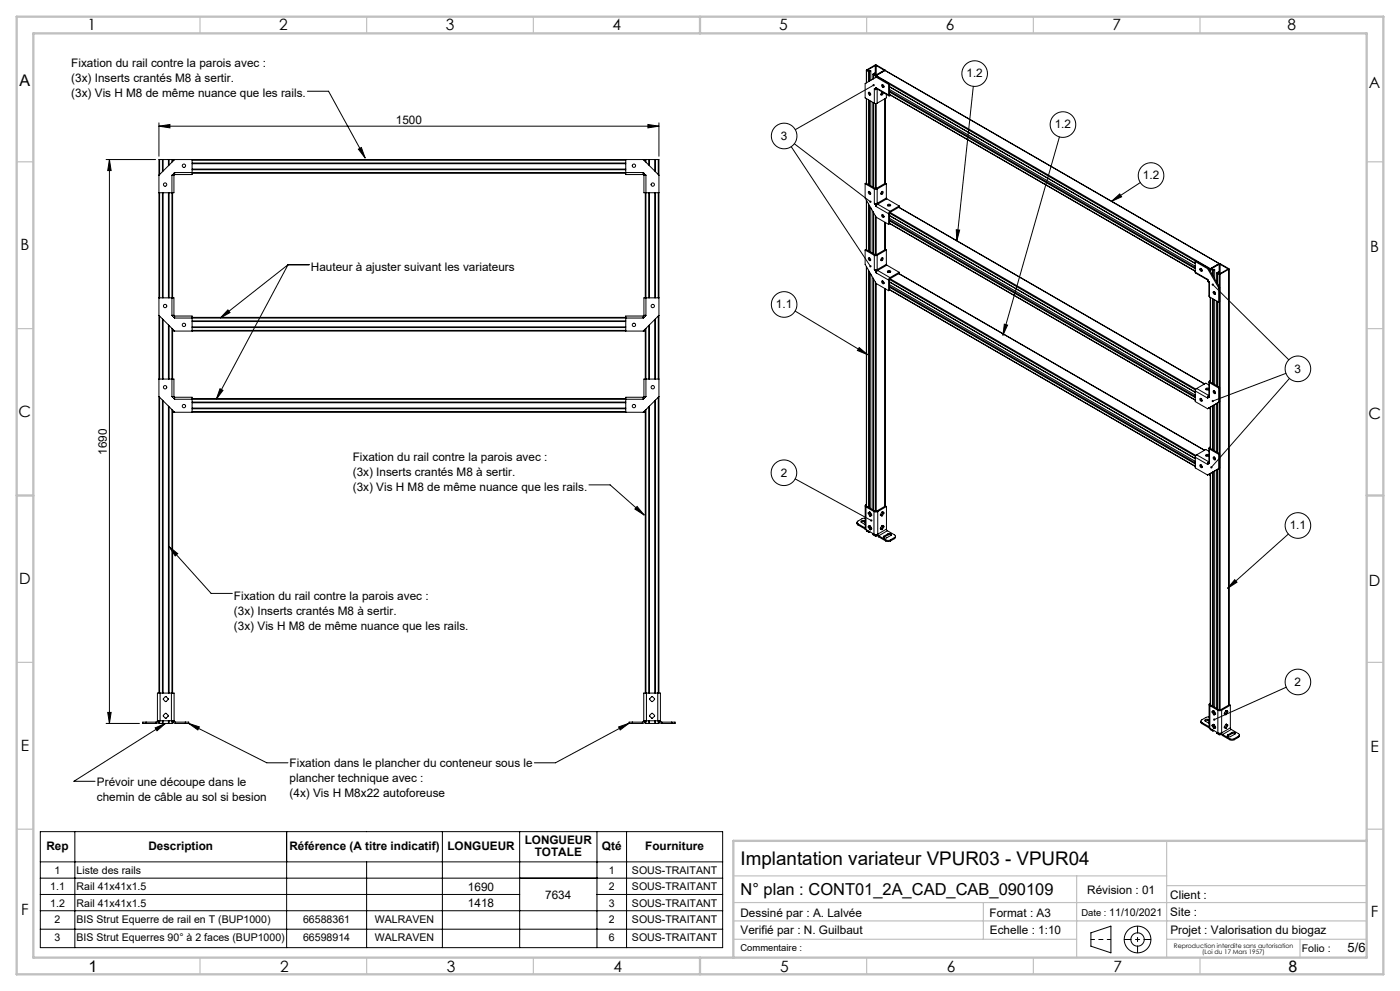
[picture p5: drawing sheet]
<svg xmlns="http://www.w3.org/2000/svg" width="420mm" height="297mm" viewBox="0 0 420 297" stroke-linecap="round" stroke-linejoin="round" font-family="sans-serif">
<g fill="none" stroke="#000" stroke-width=".3">
<path d="M262.6 19.7h.3M262.6 19.7l-2.3 1.3M262.6 19.7v2.7M262.9 19.7l2.2 1.3M262.9 19.7v2.7M47.7 36.8v10M47.7 37.8h150M47.7 37.8l3.3-.5v1zM92.2 27.3h6.4l10.9 20.1M194.4 37.3l3.3 .5-3.3 .5zM197.7 36.8v10M259.9 21v3.8"/>
<path d="M259.9 29.5v25.4M260 21.1l2.7-1.7 2.8 1.7M260 21.1l.6 .4M260 21.1v3.7M260 29.6v25.4M260.3 21v.1M260.3 21.1l.9 .2M260.6 27.7l.5 .2a.37 .37 0 0 1 .1 .5 .37 .37 0 0 1-.5 .2 .37 .37 0 0 1-.2-.5zM260.6 21.5h.2M260.6 21.5v3M260.6 29.9v25.4M260.8 27.7l.4 .7"/>
<path d="M260.8 21.5v2.8M260.8 27.7v.3M260.8 30.1v25.4M261.2 21.3l-.4 .2M261.2 21.3v2.8M261.2 30.3v25.4M261.9 22.2v1.5M261.9 30.7v25.4M262 22.3l.6 .3M262 22.3v1.3M262 30.7v25.4M262.1 25.5l-23.5 13.4"/>
<path d="M262.3 26.6l.2-.1-.1 .2M262.3 26.6l.1 .1M262.3 30.9h.8M262.3 26.6v4.3M262.3 22.1v.2M262.3 22.1l.2-.1-.1-.1-.4 .4M262.3 22.3l.3 .1M262.4 26.7l.3 .2M262.6 22.4h.3M262.6 22.6h.3M262.6 22.6v.7M262.6 31v25.5"/>
<path d="M262.7 22.9v.3M262.7 22.9l.3 .1M262.9 22.6l-.2 .3M262.9 26.3l-.2 .1 .2 .1M262.9 26.5l-.2 .4M262.9 26.3v.2M262.9 23.1l-3.4 2v4.2l2.8 1.6M262.9 22.6l100.2 57.9M262.9 23.1l.2-.1 3.8 2.1M262.9 23.1l3.7 2.2M262.9 31v25.5M262.9 26.3l3.7 2.2"/>
<path d="M262.9 26.5l3.8 2.2M262.9 26.5h.1M263.1 26.7l-.4 .2M263.1 26.7v4.2M264.6 25.4l.5 .2a.37 .37 0 0 1 .1 .5 .37 .37 0 0 1-.5 .2 .37 .37 0 0 1-.2-.5zM264.7 27.7l-.5 .7M264.8 25.3l.4 .8M264.8 27.6l-.4 .3a.34 .34 0 0 0 0 .6 .34 .34 0 0 0 .5-.3v-.5M264.8 25.6l.4 .3M265.1 21v.1M265.1 21.1l-2.2 1.3M265.5 21.1l100.3 57.9"/>
<path d="M265.5 21.1l100.2 57.9M265.5 21.1l-2.6 1.5M265.5 29.6v25.4M265.5 21v.1M265.5 29.5v25.4M265.9 28.3v1l-2.8 1.6M266.6 28.5l.2 .3 .4-.2M266.6 25.3v3.2M266.9 28.3l91.7 53M266.9 26l91.7 53M266.9 26.8l91.7 53M266.9 25.1v3.2"/>
<path d="M266.9 25.1l-.3 .2M266.9 25.3l91.8 53M266.9 26l91.7 52.9M266.9 27.3l91.7 52.9M266.9 27.6l91.7 52.9M266.9 28.3l91.7 52.9M292 25.9l-5 46.3M31.8 47.8h14.9M32.8 47.8v169M32.8 47.8l.5 3.3h-1zM47.9 47.8h-.2v159.9M47.9 47.8h.8"/>
<path d="M47.9 47.8v4.5M47.9 57.8v31.5M48.7 47.8h.2M48.7 47.8v3.7M48.7 57.8v31.5M48.9 47.8h1.6M48.9 47.8v3.5M48.9 57.8v31.5M50.5 47.8h.2M50.5 47.8v1.9M50.5 57.8v31.5M50.7 47.8h.9"/>
<path d="M50.7 47.8v1.7M50.7 57.8v31.5M51.6 47.8h.2M51.6 52.5l.2-.2v.2M51.6 52.5h.2M51.6 47.8v.8M51.6 52.5v42M51.8 47.8v.2M51.8 47.8h141.8M51.8 48v.4M51.8 52.3v.2M51.8 57.8v31.5"/>
<path d="M51.8 52.5h.4M51.8 48h.4M52.2 52.5v5.3h-4.5M52.2 51.9h.2M52.4 51.7l-.3 .3 .3-.1M52.4 52.3l-.2 .2M52.4 51.7v.2M52.4 51.7h140.6M52.4 51.9v.4M52.4 47.8l-4.7 4.7M57.6 47.8v4.5h-5.2M57.6 49.1h130.1"/>
<path d="M57.6 50.7h130.1M57.6 51.9h130.1M57.6 48h130.1M57.6 48.9h130.1M57.6 50.9h130.1M107.5 44.7l.9-.5 1.1 3.2zM187.7 47.8v4.5h5.3M193 52.3l.2 .2M193 51.7l.2 .3-.2-.1M193 51.7v.2M193 51.9h.2M193 47.8l4.7 4.7"/>
<path d="M193 51.9v.4M193.2 52.5v5.3h4.5M193.2 52.5h.4M193.2 48h.4M193.6 47.8h.2M193.6 47.8v.2M193.6 52.5l-.1-.2 .3 .2M193.6 52.5h.2M193.6 48v.4M193.6 52.3v.2M193.6 57.8v31.5M193.8 47.8h.8"/>
<path d="M193.8 47.8v.8M193.8 52.5v42M194.6 47.8h.2M194.6 47.8v1.7M194.6 57.8v31.5M194.8 47.8h1.6M194.8 47.8v1.9M194.8 57.8v31.5M196.4 47.8h.2M196.4 47.8v3.5M196.4 57.8v31.5M196.6 47.8h.9"/>
<path d="M196.6 47.8v3.7M196.6 57.8v31.5M197.5 47.8h.2v159.9M197.5 47.8v4.5M197.5 57.8v31.5M237.4 44l23.7 35.8M238.3 43.1l22.8 17.4M259.5 55.1v4.2l3.4 5.8M259.5 55.1l2.8 1.6M259.5 55.1l.3-.2 2.8 1.6M259.9 60v14.8M260.6 57.4l.5 .3a.35 .35 0 0 1 0 .6 .35 .35 0 0 1-.5-.4z"/>
<path d="M260.8 57.4l.4 .7M260.8 57.4v.3M262.3 56.7h.8M262.3 56.7v4.2M262.6 56.5h.3M263.1 56.7v4.2l-.6 .1M264.5 57.5a.3 .3 0 0 1 .4 0 .3 .3 0 0 1 0 .4 .34 .34 0 0 1-.6 .3 .34 .34 0 0 1 .1-.6zM264.7 57.4l-.5 .7M265.9 59.3l.1 .3M265.9 55.1v4.2M265.9 55.1l-.3-.2-2.7 1.6M265.9 55.1l-2.8 1.6"/>
<path d="M265.9 59.3l-3.2 1.9M266 59.6l-2.7 1.6M266 59.6l3.8 2.1M317.8 41l-16.9 59.5M342.1 54.7l-8.7 5.7M86.4 79.3h6.4M86.4 79.3l-21.5 40.4M86.4 79.3l-20.3 16M259.5 74.9v4.3l3.4 5.8M259.5 74.9l2.8 1.6M259.5 74.9l.3-.1 2.8 1.6M259.9 79.9v71.7"/>
<path d="M260 60.1v14.8M260 80v71.7M260.6 61.1v14.1M260.6 77.3l.5 .2a.34 .34 0 0 1 0 .6 .34 .34 0 0 1-.5-.3zM260.8 77.2l.4 .8M260.8 61.6v13.8M260.8 77.3v.3M261.2 62.3v13.3M261.9 63.5v12.5M262 63.6v12.4M262.3 76.5h.8M262.3 60.9l.2 .4-.1-.3"/>
<path d="M262.3 60.9l.2 .1M262.3 76.5v4.3M262.4 61l.3 .2M262.5 61h-.1M262.6 76.4h.3M262.6 64.6v11.8M262.7 61.2l.2 .2M262.9 61.8l-.2-.2 .2 .3M262.9 61.4v.4M262.9 65.1v11.3M262.9 61.9l3.7 2.2M262.9 65.1l3.7 2.1"/>
<path d="M262.9 61.7v.2M262.9 61.7v.1M263.1 76.5v4.3M263.3 61.2l-.4 .5M263.3 61.2l3.7 2.1M263.3 61.2l-.4 .2M264.5 77.4a.3 .3 0 0 1 .4-.1 .3 .3 0 0 1 0 .5 .34 .34 0 0 1-.6 .3 .34 .34 0 0 1 .1-.6zM264.6 64.3l.5 .3a.35 .35 0 0 1 0 .6 .35 .35 0 0 1-.5-.4zM264.7 77.2l-.5 .8M264.8 64.3l.4 .7M264.9 64.8l.3 .1M265.5 66.6v8.3"/>
<path d="M265.5 66.6v8.2M265.9 79.2l.1 .3M265.9 74.9l-.3-.1-2.7 1.6M265.9 74.9l-2.8 1.6M265.9 74.9v4.3M265.9 79.2l-2.8 1.6M266 79.5l-3.1 1.8M266 79.5l3.8 2.1M266.3 61.3l.5-.1a.35 .35 0 0 1 .4 .4 .35 .35 0 0 1-.6 .2l-.4-.2zM266.3 61.7h.8M266.6 64.1v3.1M266.9 64.7l91.7 52.9"/>
<path d="M266.9 67l91.7 52.9M266.9 66.9l91.7 53M266.9 65.4l91.7 53M266.9 63.9v3.2l-.3 .1M266.9 63.9l91.7 53M266.9 64.6l91.7 52.9M266.9 65.9l91.7 52.9M266.9 66.2l91.7 53M267 63.7l-.1 .2M267 63.3l-.4 .8M267 63.7l91.8 52.9M269.6 62.1l91.8 53"/>
<path d="M269.8 61.7v.4l-2.8 1.6M269.8 61.7l-2.8 1.6M286.9 68.9l1 .1-.9 3.2zM333.4 60.4l2.5-2.3 .6 .9zM358.6 78.4l.3-.2 3.7 2.2M358.6 78.4v3.2M358.6 78.4l3.7 2.1M365.7 79l2.9 1.7M365.7 79.2h.3M365.7 79l-2.6 1.5M365.7 79.2l-2.2 1.3M365.7 79.2v2.8"/>
<path d="M366 79.2l2.3 1.3M366 79.2v2.8M47.7 89.3h4.5v5.2M47.7 94.5l4.7 4.7M47.9 94.7v18.9M48.7 95.6v18M48.9 95.8v17.8M50.5 97.4v16.2M50.7 97.6v16M51.6 94.5l.2 .3v-.3M51.6 94.5h.2M51.6 98.4v20.5"/>
<path d="M51.8 99v.2M51.8 94.5v.2M51.8 98.6v.4M51.8 99.2v14.4M51.8 99.2h141.8M51.8 94.5h.4M51.8 99h.4M52.2 94.5l.2 .2M52.2 95.1h.2M52.4 95.1h-.3l.3 .2M52.4 95.1v.2M52.4 94.7h5.2v4.5"/>
<path d="M52.4 94.7v.4M52.4 95.3h140.6M57.6 95.1h130.1M57.6 96.4h130.1M57.6 98h130.1M57.6 96.2h130.1M57.6 98.2h130.1M57.6 99h130.1M68.4 92.9l.6 .8-2.9 1.6zM193 95.1h.2l-.2 .2M193 95.1v.2M193 94.7h-5.3v4.5"/>
<path d="M193 95.1h.2M193 94.7v.4M193.2 94.5l-.2 .2M193.2 94.5h.4M193.2 99h.4M193.6 99v.2M193.6 94.5l-.1 .3 .3-.3M193.6 94.5h.2M193.6 94.5v.2M193.6 98.6v.4M193.6 99.2v14.4M193.8 98.4v20.5"/>
<path d="M194.6 97.6v16M194.8 97.4v16.2M196.4 95.8v17.8M196.6 95.6v18M197.5 94.7v18.9M197.7 89.3h-4.5v5.2M197.7 94.5l-4.7 4.7M238.5 93.2l21.8 13.1M260.6 81v71M260.8 81.5v70.7M261.2 82.2v70.2M261.9 83.3v69.5"/>
<path d="M262 83.4v69.5M262.3 80.8l.2 .3-.1-.2M262.3 80.8l.2 .1M262.4 80.9l.3 .2M262.5 80.9h-.1M262.6 84.5v68.7M262.7 81.1l.2 .2M262.9 81.6l-.2-.1 .2 .3M262.9 85v68.2l.1-.1M262.9 81.8l3.7 2.1M262.9 85l3.7 2.1M262.9 81.3v.3"/>
<path d="M262.9 81.6v.2M262.9 81.6l.4-.5 3.7 2.1M262.9 81.6h.1M263.1 80.8l-.6 .1M263.1 80.8l-.4 .3M264.6 84.2l.5 .2a.35 .35 0 0 1 0 .7 .34 .34 0 0 1-.5-.4zM264.8 84.2l.4 .7M264.9 84.6l.3 .2M265.5 86.5v65.2M266.3 81.2l.5-.1a.35 .35 0 0 1 .4 .4 .35 .35 0 0 1-.6 .1l-.3-.1zM266.3 81.5h.8M266.6 83.9v3.2"/>
<path d="M266.9 84.5l91.7 53M266.9 86.9l91.7 52.9M266.9 85.3l91.7 53M266.9 83.8v3.2l-.3 .1M266.9 83.8l91.7 53M266.9 84.5l91.7 52.9M266.9 85.8l91.7 52.9M266.9 86.1l91.7 52.9M266.9 86.8l91.7 52.9M267 83.5l-.1 .3M267 83.2l-.4 .7M267 83.5l91.8 53"/>
<path d="M269.7 82l91.7 52.9-91.8-52.9M269.8 81.6l-2.8 1.6M269.8 81.6v.3l-2.8 1.6M301.3 97.2l1 .2-1.4 3.1zM358.6 81.6l.1 .2 3.6 2.1M358.6 81.6l3.7 2.1M360 80.5h.2l.4 .3a.35 .35 0 0 1-.2 .6 .35 .35 0 0 1-.4-.5zM360.2 80.5l.5 .7M360.3 80.8l.3 .2M362.3 83.9v.3l.4 .4M362.3 83.7l.2 .3-.2-.1M362.3 83.7v.2"/>
<path d="M362.3 80.5l3.3 5.8M362.3 83.9h.1M362.4 83.8l-.1 .1M362.6 80.4l-.3 .1M362.6 80.4l3.3 5.7M362.7 84.6v4.1l.1 .3M362.7 84.6v-.2l.1 .3M362.7 80.6l.3 .2M362.7 84.6l.1 .1M362.8 84.6h-.1M362.8 89l2.8 1.6M362.8 84.7v4.3"/>
<path d="M363 80.8v.3M363.1 89.1v25.4M363.1 80.6v.6M363.1 80.5v.2M363.1 80.5l-.1 .3M363.1 80.7l.6 .3M363.1 80.7v.6M363.5 80.5v.2M363.5 80.7l.9 .1M363.7 81h.3M363.7 81v1.4M363.7 89.5v25.4"/>
<path d="M363.8 85.3l22.8 22.5M364 87.4h.2l.4 .3a.35 .35 0 0 1-.2 .6 .35 .35 0 0 1-.4-.5zM364 81v1.9M364 89.6v25.4M364.2 87.4l.4 .7M364.4 80.8l-.4 .2M364.4 80.8v2.7M364.4 87.5v.4M364.4 89.9v25.4M365.1 81.8v2.9M365.1 90.3v25.4M365.1 81.9l.6 .3"/>
<path d="M365.1 81.9v2.9M365.5 81.7v.2M365.5 81.9l.2 .1M365.6 86.3v4.3M365.7 81.6l-.2-.1-.4 .4M365.7 81.6l-.2 .1M365.7 81.6v.4M365.7 82.2h.3M365.7 82h.3M365.7 82.2v3.7M365.7 90.5v25.5M365.9 86.1l-.3 .2"/>
<path d="M365.9 86.1v4.3l-.3 .2M366 82.2v130.6l.2-.1M368.3 80.5v.2M368.3 80.7l-2.3 1.3M368.6 80.7l-2.6 1.5M368.6 80.7v130.6M368.7 80.6v130.7M47.7 113.6h4.5v5.3M47.7 118.9l4.7 4.7M47.9 119.1v88.6M48.7 119.9v87.8M51.6 118.9l.2 .2v-.2"/>
<path d="M51.6 118.9h.2M51.8 118.9v.2M51.8 118.9h.4M52.2 118.9l.2 .2M52.2 119.5h.2M52.4 119.5l-.3-.1 .3 .3M52.4 119.5v.2M52.4 119.1h5.2v4.5M52.4 119.7h140.6M52.4 119.1v.4M57.6 119.5h130.1M66 116.5l.9 .5-2 2.7z"/>
<path d="M193 119.5l.2-.1-.2 .3M193 119.5v.2M193 119.1h-5.3v4.5M193 119.5h.2M193 119.1v.4M193.2 118.9l-.2 .2M193.2 118.9h.4M193.6 118.9l-.1 .2 .3-.2M193.6 118.9h.2M193.6 118.9v.2M196.6 119.9v87.8M197.5 119.1v88.6"/>
<path d="M197.7 113.6h-4.5v5.3M197.7 118.9l-4.7 4.7M257.7 104.2l2.6 2.1-3.1-1.3zM358.6 117.2v3.2l3.7 2.1M358.6 117.2l3.7 2.1M359 116.4l-.4 .8M359 116.4l3.7 2.2-.3 .1M360 119.4l.6 .3a.35 .35 0 0 1-.1 .6 .35 .35 0 0 1-.5-.4zM360.2 119.4l.5 .7M360.4 119.9l.3 .1M361.8 116.8h.8M362.3 118.8l.2 .4-.2 .1"/>
<path d="M362.3 119.2v.1M362.4 118.7l-.1 .1M362.4 118.7l.3 .2M362.7 114.5v4.4M362.7 116.6l-.6-.3a.35 .35 0 0 0-.4 .4 .35 .35 0 0 0 .6 .2l.4-.3M362.7 115.4l-.9-.6-2.8 1.6M362.7 118.9v.2l.1-.1M362.7 118.9l.1 .1M362.7 118.9h.1M362.8 114.7v4.3M362.8 114.7l2.8 1.6M363.1 114.1l-.4 .3 .1 .3"/>
<path d="M363.1 114.5l2.8 1.6M364 117.1l.6 .3a.35 .35 0 0 1-.1 .6 .35 .35 0 0 1-.5-.4zM364.2 117.1l.4 .7M364.4 117.2v.4M365.6 116.3v4.3l.3-.2M365.9 116.1v4.3M365.9 116.1l-.3 .2M385.8 111.9l-22 8.3M386.8 113.4l-23.4 26.7M48.9 120.1v87.6M50.5 121.7v86M50.7 121.9v85.8"/>
<path d="M51.6 122.8v84.9M51.8 123.4v.2M51.8 123.6h141.8M51.8 123v.4M51.8 123.6v84.1M51.8 123.4h.4M57.6 120.7h130.1M57.6 122.3h130.1M57.6 120.5h130.1M57.6 122.5h130.1M57.6 123.4h130.1M193.2 123.4h.4"/>
<path d="M193.6 123.4v.2M193.6 123v.4M193.6 123.6v84.1M193.8 122.8v84.9M194.6 121.9v85.8M194.8 121.7v86M196.4 120.1v87.6M358.6 137v3.2l3.7 2.2M358.6 137l3.7 2.2M359 136.3l-.4 .7M359 136.3l3.7 2.1-.4 .3M360 139.3l.6 .3a.35 .35 0 0 1-.1 .6 .35 .35 0 0 1-.5-.4z"/>
<path d="M360.2 139.3l.5 .7M360.4 139.8l.3 .1M361.8 136.6h.8M362.3 138.7l.2 .4-.2 .1M362.3 138.7l.4 .1M362.3 139v.2M362.6 122.3l-.3 .2M362.6 122.3l.4 .2M362.7 134.3v4.5M362.7 136.4l-.6-.2a.35 .35 0 0 0-.4 .4 .35 .35 0 0 0 .6 .2l.4-.3M362.7 135.2l-.9-.5-2.8 1.6M362.7 138.8v.2l.1-.1"/>
<path d="M362.7 138.8l.1 .1M362.7 138.8h.1M362.8 134.6v4.3M362.8 134.6l2.8 1.6M363 122.1l.1 .4M363.1 122v12.4M363.1 134l-.4 .3 .1 .3M363.1 134.4l2.8 1.6M363.7 121.7v13.1M364 121.5v13.4M364 137l.6 .3a.35 .35 0 0 1-.1 .6 .35 .35 0 0 1-.5-.4zM364.2 137l.4 .7"/>
<path d="M364.4 121.3v13.8M364.4 137.1v.4M365.1 120.9v14.6M365.1 120.8v14.8M365.6 136.2v4.3l.3-.2M365.7 120.5v15.4M365.9 136v4.3M365.9 136l-.3 .2M365.9 120.4l-3.6 2.1M176.7 145.3h6.3l10.3 9.1M191.1 151.8l2.2 2.6-2.8-1.8zM238.6 143.5l22.8 12.5"/>
<path d="M257.1 156.6l.3 .7M257.4 157.3l2.1 1.2M257.4 157l2.1 1.2M257.4 157v.3M259.3 156.1l-.3-.1a.41 .41 0 0 0-.6 0 .41 .41 0 0 0 0 .6l1.2 .6M259.3 156.4l-1 .1M259.3 156.1l.3 .1M259.3 156.1v.3M259.3 156.4l.3 .2M259.5 158.5l.2 .1M259.5 158.2v.3M259.5 158.2h.1"/>
<path d="M259.6 151.6v6.8l.2 .3M259.6 155.3l-.9 .1-1.3 .8a.43 .43 0 0 0-.3 .4 .43 .43 0 0 0 .3 .4M259.6 158.2h-.1M259.8 151.3a.34 .34 0 0 0-.2 .3 .34 .34 0 0 0 .2 .3M259.8 151.9l.3-.1 2.4 1.3-.3 .2M259.8 151.3h.1M259.8 151.9l2.4 1.4M259.8 151.9v6.8M259.8 158.7l2.4 1.4M259.9 158.8l.1 .3M259.9 151.2l-.1 .1M260 159.1l.6 .4"/>
<path d="M260 158.8v.3M260.5 158v-.2l.5-.3 .5 .8v.3l-.4 .2-.2-.1M260.5 153.9v-.2l.5-.3 .5 .9v.2l-.4 .2-.2-.1M260.5 158l.4 .7M260.5 153.9l.4 .7M260.6 159.5h.2M260.6 159.1v.4M260.8 153.5v.2M260.8 157.6v.2M260.8 153.7l-.3 .2M260.8 153.7l.4 .7M260.8 157.8l-.3 .2"/>
<path d="M260.8 157.8l.4 .7M260.8 153.5v.4M260.8 157.6v.4M260.8 159.3v.2M261 159.4l-.2 .1M261.2 154.4l.2 .2M261.2 158.5l.2 .1M261.2 154.4l-.3 .2M261.2 158.5l-.3 .2M261.2 153.8v.7M261.2 157.9v.7M261.5 158.3l-.3 .1"/>
<path d="M261.9 159.9l.1 .4M262 160v.3M262.2 153.3h1.1M262.2 153.3v6.8M263 153.1l.3 .2M263.3 153.3v6.8M264.4 154.4l-.1 .1M264.4 158.5l-.1 .1M264.4 154.4l.3 .1M264.4 158.5l.3 .1M264.8 153.5v.2M264.8 157.5v.3"/>
<path d="M264.8 153.7l.3 .1M264.8 153.7l-.4 .7M264.8 157.8l.3 .1M264.8 157.8l-.4 .7M265.1 157.9v-.2l-.4-.2-.2 .1-.4 .8 .5 .3 .1-.1M265.1 153.8v-.2l-.4-.2-.2 .1-.4 .9 .5 .3 .1-.2M265.1 157.9l-.4 .7M265.1 153.8l-.4 .7M265.9 158.6l.3 .5M265.9 151.8l-2.6 1.5M265.9 151.8v6.8M265.9 158.6l-2.6 1.5"/>
<path d="M265.9 151.8l-.2-.2-2.7 1.5M266.2 159.1l2.1 1.2a.43 .43 0 0 1 .3 .4 .43 .43 0 0 1-.3 .4M266.2 159.1l-2.6 1.5M266.4 160l.3-.1a.41 .41 0 0 1 .6 0 .41 .41 0 0 1 0 .6l-1.6 .8a.41 .41 0 0 1-.5 0 .41 .41 0 0 1 0-.6M266.4 160l-1.2 .7M266.4 160v.3M362.6 142.2l-.3 .2M362.6 142.2l.4 .2M362.7 142.1l.3 .2M363 142.3l.1 .1M363 142v.3M363.1 141.9v69.3"/>
<path d="M363.1 141.9v69.4M363.7 141.5v70.1M364 141.4v70.4M364.4 141.1v70.9M365.1 140.7v71.7M365.7 140.4v72.4M365.9 140.3l-3.6 2.1M50.7 163.8l2.6 2.1-.7 .7zM50.7 163.8l12.6 14h6.4M262 160.3l.6 .3M262.2 160.1h1.1M262.6 160.6h.3"/>
<path d="M262.6 160.2v.4M262.9 160.2v.4M263.1 160.2l.5 .7M263.2 160.4l-.3 .2M263.3 160.1l.3 .5M263.6 160.9l2.1 1.2M263.6 160.6l2.1 1.2M263.6 160.6v.3M265.2 161l-.1 .1M265.2 160.7v.3M265.7 161.8l.7 .2 .7-.2M265.7 162.1l.7 .2 .7-.2"/>
<path d="M265.7 161.8v.3M266.4 160.3l1 .1M266.4 160.3l-1.2 .7M267.1 161.8v.3M268.3 161.1l-1.2 .7M268.3 161.1v.3M268.3 161.4l-1.2 .7M268.6 160.7l-.3 .7M370.4 173.7l.7 .8-2.8 1.8zM386.5 160l-18.2 16.3M31.8 216.8h10M32.3 213.5h1l-.5 3.3z"/>
<path d="M43.8 216.4h-1v.4h1M43.8 216.8h3M43.8 216.4v.4M43.8 216.4h3M46.6 218.2l3-1.4-2.5 2.2zM46.8 216.4v.4M47.2 216h.8M47.2 216l-.4 .4M47.6 216a.8 .8 0 0 1-.8 .8M47.7 216v.8h.2M47.9 216.8h.8M47.9 216v.8"/>
<path d="M48 207.7h-.8v8.3M48 207.7v8.3M48 207.7h3.4M48 216h3.4M48.7 216.8h.2M48.7 216v.8M48.9 216.8h1.6M48.9 216v.8M49 209.4l.8-.6 .7 .8-.8 .7-.7-.7zM49.6 213.8h.2l.7 .7-.7 .8-.8-.7zM49.6 216.8l-27.4 17.4h6.3M50.5 216.8h.2"/>
<path d="M50.5 216v.8M50.7 216.8h.9M50.7 216v.8M51.4 216h.8M51.4 207.7h.8v8.3M51.4 207.7v8.3M51.6 216v.8M51.8 216v.8h-.2M51.8 216a.8 .8 0 0 0 .8 .8M52.2 216l.4 .4M52.6 216.8h3M52.6 216.4h3"/>
<path d="M52.6 216.4v.4M55.6 216.4h1v.4M55.6 216.8h1M55.6 216.4v.4M56.6 216.8l23.4 11.8h6.4M56.6 216.8l3.2 1-.5 1zM185.6 217.9l3.1-1.2-2.6 2.1zM188.7 216.8l-22.1 11.8h-6.3M189.7 216.4h-1v.4h1M189.7 216.8h3M189.7 216.4h3M189.7 216.4v.4"/>
<path d="M192.7 216.4v.4M193.1 216h.8M193.1 216l-.4 .4M193.5 216a.8 .8 0 0 1-.8 .8M193.6 216v.8h.2M193.8 216.8h.8M193.8 216v.8M193.9 207.7h-.8v8.3M193.9 207.7h3.4M193.9 216h3.4M193.9 207.7v8.3M194.6 216.8h.2"/>
<path d="M194.6 216v.8M194.8 216.8h1.6M194.8 216v.8M194.9 209.4l.8-.6 .7 .8-.8 .7-.7-.7zM195.5 213.8h.2l.7 .7-.7 .8-.8-.7zM196.4 216.8h.2M196.4 216v.8M196.6 216.8h.9M196.6 216v.8M197.3 216h.8M197.3 207.7h.8v8.3M197.3 207.7v8.3"/>
<path d="M197.5 216.8h.2v-.8l.3 .6 .5 .2M197.5 216v.8M198.1 216l.4 .4M198.5 216.8h3M198.5 216.4h3M198.5 216.4v.4M201.5 216.4h1v.4h-1M201.5 216.4v.4M360.3 216.1l.3 .8M360.6 216.9l2.1 1.2M360.6 216.5l2.1 1.3M360.6 216.5v.4"/>
<path d="M362.5 215.6h-.3a.41 .41 0 0 0-.6 0 .41 .41 0 0 0 0 .5l1.1 .7M362.5 216l-1 .1M362.5 215.6l.2 .2M362.5 215.6v.4M362.5 216l.2 .1M362.7 218.1l.1 .1M362.7 217.8h.1M362.7 217.9l.3 .4M362.7 214.9l-.8 .1-1.3 .7a.43 .43 0 0 0-.3 .4 .43 .43 0 0 0 .3 .4M362.7 211.2v6.9M362.7 217.7v.1M363 210.8a.34 .34 0 0 0-.3 .4 .34 .34 0 0 0 .3 .3"/>
<path d="M363 211.5l.2-.2 2.4 1.4-.2 .2M363 210.8l.1 .1M363 211.5l2.4 1.4M363 211.5v6.8M363 218.3l2.4 1.3M363.1 218.3v.4M363.1 210.8h-.1M363.1 218.7l.6 .3M363.1 218.4v.3M363.7 217.6l.4 .6M363.7 213.5l.4 .7M363.7 219h.3"/>
<path d="M363.7 218.7v.3M363.9 213.3l-.2 .2M363.9 213.3l.4 .7M363.9 217.4l-.2 .2M363.9 217.4l.4 .7M364 213v.4M364 217.1v.4M364 218.9v.1M364.1 217.1l-.5 .2 .1 .3M364.1 217.1l.6 .8M364.1 213l-.5 .3 .1 .2M364.1 213l.6 1-.5 .3-.1-.1"/>
<path d="M364.1 213l-.2 .3M364.1 217.1l-.2 .3M364.2 218.9l-.2 .1M364.3 214l.2 .1M364.3 218.1l.2 .1M364.3 214l-.2 .2M364.3 218.1l-.2 .1M364.4 213.4v.7M364.4 217.5v.7M364.6 217.9l-.2 .1M364.7 217.9v.2l-.4 .3-.2-.2M365.1 219.5v.3"/>
<path d="M365.1 219.8l.6 .4M365.4 212.9h1.1M365.4 219.6h1.1M365.4 212.9v6.7M365.7 219.8v.4M366 219.8v.4M366.2 212.7l.3 .2M366.2 219.7l.6 .8M366.5 219.6l.3 .5M366.5 212.9v6.7M367.6 213.9l-.2 .2M367.6 218l-.2 .1"/>
<path d="M367.6 213.9l.3 .2M367.6 218l.3 .2M368 213v.2M368 217.1v.2M368 213.2l.3 .2M368 217.3l.3 .2M368 213.2l-.4 .7M368 217.3l-.4 .7M368.3 217.5v-.2l-.5-.3-.5 .8v.3l.4 .2 .2-.1M368.3 213.4v-.2l-.5-.3-.5 .9v.2l.4 .2 .2-.1M368.3 217.5l-.4 .7M368.3 213.4l-.4 .7"/>
<path d="M369.1 218.1l.3 .5M369.1 211.4l-.3-.2-2.6 1.5M369.1 211.4l-2.6 1.5M369.1 211.4v6.7M369.1 218.1l-2.6 1.5M369.4 218.6l2.1 1.2a.43 .43 0 0 1 .3 .5 .43 .43 0 0 1-.3 .4M369.4 218.6l-2.6 1.5M369.6 219.5l.3-.1a.41 .41 0 0 1 .5 0 .41 .41 0 0 1 0 .6l-1.5 .8a.41 .41 0 0 1-.6 0 .41 .41 0 0 1 0-.5M369.6 219.8l1 .1M369.6 219.5l-1.3 .8M369.6 219.5v.3M369.6 219.8l-1.3 .8"/>
<path d="M385.9 206l-21.6 9.7M365.7 220.2h.3M366.4 220l-.4 .2M366.8 220.5l2.1 1.2M366.8 220.1l2.1 1.3M366.8 220.1v.4M368.3 220.6l-.1 .1M368.3 220.3v.3M368.9 221.4l.7 .1 .7-.1M368.9 221.7l.7 .2 .7-.2M368.9 221.4v.3M370.3 221.4v.3"/>
<path d="M371.5 220.7l-1.2 .7M371.5 220.7v.3M371.5 221l-1.2 .7M371.8 220.3l-.3 .7M12.1 249.2h204.7v34.8h-204.7zM12.1 258.3h204.7M22.5 249.2v34.8M86 249.2v34.8M110 258.3v25.7M132.7 249.2v34.8M155.9 249.2v34.8M179.1 249.2v34.8"/>
<path d="M188 249.2v34.8M12.1 263.2h204.7M12.1 268.1h143.8M12.1 273h204.7M12.1 278.5h204.7M179.1 268.1h37.7M327.3 279.6l6-2v8l-6-2z"/>
<circle cx="292.4" cy="22.1" r="3.8"/>
<circle cx="318.9" cy="37.3" r="3.8"/>
<circle cx="49.5" cy="55.3" r=".5"/>
<circle cx="55.2" cy="49.7" r=".5"/>
<circle cx="190.2" cy="49.7" r=".5"/>
<circle cx="195.8" cy="55.3" r=".5"/>
<circle cx="235.2" cy="40.8" r="3.8"/>
<circle cx="345.3" cy="52.6" r="3.8"/>
<circle cx="49.5" cy="91.7" r=".5"/>
<circle cx="55.2" cy="97.4" r=".5"/>
<circle cx="190.2" cy="97.4" r=".5"/>
<circle cx="195.8" cy="91.7" r=".5"/>
<circle cx="235.2" cy="91.2" r="3.8"/>
<circle cx="49.5" cy="116.1" r=".5"/>
<circle cx="195.8" cy="116.1" r=".5"/>
<circle cx="389.4" cy="110.5" r="3.8"/>
<circle cx="55.2" cy="121.7" r=".5"/>
<circle cx="190.2" cy="121.7" r=".5"/>
<circle cx="235.2" cy="141.7" r="3.8"/>
<circle cx="389.4" cy="157.5" r="3.8"/>
<circle cx="389.4" cy="204.4" r="3.8"/>
<circle cx="341.3" cy="281.6" r="4"/>
<circle cx="341.3" cy="281.6" r="2"/>
</g>
<path d="M341.3 277.6v8M345.3 281.6h-8" fill="none" stroke="#000" stroke-width=".3" stroke-dasharray="30.5 1.3 1.3 1.3" stroke-dashoffset="28.4"/>
<path d="M327.3 281.6h6" fill="none" stroke="#000" stroke-width=".3" stroke-dasharray="30.5 1.3 1.3 1.3" stroke-dashoffset="29.4"/>
<g fill="none" stroke="#c0c0c0" stroke-width=".35">
<path d="M60 5v5M110 5v5M160 5v5M260 5v5M310 5v5M360 5v5M5 48.5h5M410 48.5h5M5 98.5h5M410 98.5h5M5 198.5h5M410 198.5h5"/>
<path d="M5 248.5h5M350 252v35M410 248.5h5M220 262.5h130M220 276h190M220 270.5h190M295 270.5v11M323 262.5v24.5M350 265.4h60M60 287v5M110 287v5M160 287v5"/>
<path d="M220 281.5h103M260 287v5M310 287v5M350 281.5h60M360 287v5M390 281.5v5.5"/>
</g>
<path d="M5 5h410v287h-410zM10 10h400v277h-400zM210 5v5M5 148.5h5M410 148.5h5M410 252h-190v35M210 287v5" fill="none" stroke="#c0c0c0" stroke-width=".7"/>
<g fill="#000">
<path d="M32.8 47.8l.5 3.3h-1zM32.3 213.5h1l-.5 3.3z"/>
<path d="M370.4 173.7l.7 .8-2.8 1.8zM363.1 139.8l.1 .5 .2-.2-.2 .2a.34 .34 0 0 0 .5 0 .34 .34 0 0 0-.1-.5 .34 .34 0 0 0-.5 0zM363.6 119.9l-.1 .4 .3-.1-.3 .1a.34 .34 0 0 0 .5 .2 .34 .34 0 0 0 .1-.5 .34 .34 0 0 0-.5-.1zM363.6 85.1a.34 .34 0 0 0 .1 .5 .34 .34 0 0 0 .5-.3 .34 .34 0 0 0-.5-.3l.1 .3zM286.9 68.9l1 .1-.9 3.2zM301.3 97.2l1 .2-1.4 3.1zM333.4 60.4l2.5-2.3 .6 .9zM260.9 79.5v.5l.4 .1-.2-.3 .2 .3 .1-.5zM260.9 60.2v.5h.5l-.3-.2 .3 .2-.1-.5zM261.9 25.3a.34 .34 0 0 0-.1 .4 .34 .34 0 0 0 .5 .1 .34 .34 0 0 0 .1-.4l-.3 .1 .3-.1zM257.7 104.2l2.6 2.1-3.1-1.3zM261.2 155.7l-.1 .5 .5 .1 .1-.1-.3-.2 .3 .2-.1-.4zM364 215.4v.4l.3-.1-.3 .1a.34 .34 0 0 0 .4 .2 .34 .34 0 0 0 .1-.5 .34 .34 0 0 0-.5-.1zM47.7 37.8l3.3-.5v1zM194.4 37.3l3.3 .5-3.3 .5zM66 116.5l.9 .5-2 2.7zM68.4 92.9l.6 .8-2.9 1.6zM56.6 216.8l3.2 1-.5 1zM185.6 217.9l3.1-1.2-2.6 2.1zM191.1 151.8l2.2 2.6-2.8-1.8zM50.7 163.8l2.6 2.1-.7 .7zM107.5 44.7l.9-.5 1.1 3.2zM46.6 218.2l3-1.4-2.5 2.2z"/>
</g>
<text font-size="5.6" x="222.2" y="259.1">Implantation variateur VPUR03 - VPUR04</text>
<text font-size="4.9" x="222.2" y="268.4">N° plan : CONT01_2A_CAD_CAB_090109</text>
<g font-size="4.8">
<text x="5.9" y="25.7">A</text>
<text x="26.5" y="291.3">1</text>
<text x="386.5" y="291.3">8</text>
</g>
<g font-size="4.7">
<text x="26.3" y="9.1">1</text>
<text x="83.8" y="9.1">2</text>
<text x="133.8" y="9.1">3</text>
<text x="183.8" y="9.1">4</text>
<text x="233.8" y="9.1">5</text>
<text x="283.8" y="9.1">6</text>
<text x="333.8" y="9.1">7</text>
<text x="386.3" y="9.1">8</text>
<text x="410.7" y="26.2">A</text>
<text x="6.1" y="75">B</text>
<text x="411.1" y="75.5">B</text>
<text x="5.6" y="125.1">C</text>
<text x="410.5" y="125.5">C</text>
<text x="5.7" y="175">D</text>
<text x="410.7" y="175.5">D</text>
<text x="6.2" y="225">E</text>
<text x="411.2" y="225.5">E</text>
<text x="6.3" y="274.3">F</text>
<text x="411.3" y="274.7">F</text>
<text x="84.1" y="291.4">2</text>
<text x="134.1" y="291.4">3</text>
<text x="184.1" y="291.4">4</text>
<text x="234.1" y="291.4">5</text>
<text x="284.1" y="291.4">6</text>
<text x="334.1" y="291.4">7</text>
</g>
<text font-size="3.9" x="404.3" y="285.3">5/6</text>
<g font-size="3.5">
<text x="21.4" y="20.1">Fixation du rail contre la parois avec :</text>
<text x="290" y="23.2">1.2</text>
<text x="21.4" y="24.6">(3x) Inserts crantés M8 à sertir.</text>
<text x="21.4" y="29.1">(3x) Vis H M8 de même nuance que les rails.</text>
<text x="118.8" y="37">1500</text>
<text x="234.3" y="41.9">3</text>
<text x="316.4" y="38.5">1.2</text>
<text x="342.9" y="53.8">1.2</text>
<text x="93.3" y="81.1">Hauteur à ajuster suivant les variateurs</text>
<text x="232.8" y="92.4">1.1</text>
<text x="388.4" y="111.7">3</text>
<text x="32" y="136.2" transform="rotate(-90 32 136.2)">1690</text>
<text x="105.8" y="138.1">Fixation du rail contre la parois avec :</text>
<text x="105.8" y="142.6">(3x) Inserts crantés M8 à sertir.</text>
<text x="234.2" y="142.8">2</text>
<text x="105.8" y="147.1">(3x) Vis H M8 de même nuance que les rails.</text>
<text x="386.9" y="158.6">1.1</text>
<text x="70.2" y="179.7">Fixation du rail contre la parois avec :</text>
<text x="70.2" y="184.2">(3x) Inserts crantés M8 à sertir.</text>
<text x="70.2" y="188.7">(3x) Vis H M8 de même nuance que les rails.</text>
<text x="388.4" y="205.5">2</text>
<text x="86.9" y="229.9">Fixation dans le plancher du conteneur sous le</text>
<text x="29.1" y="235.4">Prévoir une découpe dans le</text>
<text x="29.1" y="240">chemin de câble au sol si besion</text>
<text x="86.9" y="234.5">plancher technique avec :</text>
<text x="86.9" y="239">(4x) Vis H M8x22 autoforeuse</text>
<text x="13.9" y="254.7">Rep</text>
<text x="44.5" y="254.7">Description</text>
<text x="86.8" y="254.7">Référence (A titre indicatif)</text>
<text x="134.2" y="254.7">LONGUEUR</text>
<text x="157.4" y="253">LONGUEUR</text>
<text x="160.4" y="256.5">TOTALE</text>
<text x="180.6" y="254.7">Qté</text>
<text x="193.6" y="254.7">Fourniture</text>
<text x="140.4" y="266.9">1690</text>
<text x="163.6" y="269.4">7634</text>
<text x="326.2" y="267.8">Révision : 01</text>
<text x="351.1" y="269.4">Client :</text>
<text x="140.4" y="271.8">1418</text>
<text x="222.2" y="274.8">Dessiné par : A. Lalvée</text>
<text x="296.9" y="274.7">Format : A3</text>
<text x="351.1" y="274.6">Site :</text>
<text x="222.2" y="279.9">Verifié par : N. Guilbaut</text>
<text x="297" y="279.8">Echelle : 1:10</text>
<text x="351.1" y="280.1">Projet : Valorisation du biogaz</text>
</g>
<g font-size="3.2">
<text x="16.4" y="261.9">1</text>
<text x="23" y="261.9">Liste des rails</text>
<text x="182.6" y="261.9">1</text>
<text x="189.6" y="261.9">SOUS-TRAITANT</text>
<text x="15.1" y="266.8">1.1</text>
<text x="23" y="266.8">Rail 41x41x1.5</text>
<text x="182.6" y="266.8">2</text>
<text x="189.6" y="266.8">SOUS-TRAITANT</text>
<text x="15.1" y="271.7">1.2</text>
<text x="23" y="271.7">Rail 41x41x1.5</text>
<text x="182.6" y="271.7">3</text>
<text x="189.6" y="271.7">SOUS-TRAITANT</text>
<text x="16.4" y="276.6">2</text>
<text x="23" y="276.6">BIS Strut Equerre de rail en T (BUP1000)</text>
<text x="90.9" y="276.6">66588361</text>
<text x="112.4" y="276.6">WALRAVEN</text>
<text x="182.6" y="276.6">2</text>
<text x="189.6" y="276.6">SOUS-TRAITANT</text>
<text x="16.4" y="282.1">3</text>
<text x="23" y="282.1">BIS Strut Equerres 90° à 2 faces (BUP1000)</text>
<text x="90.9" y="282.1">66598914</text>
<text x="112.4" y="282.1">WALRAVEN</text>
<text x="182.6" y="282.1">6</text>
<text x="189.6" y="282.1">SOUS-TRAITANT</text>
<text x="390.5" y="285.3">Folio :</text>
</g>
<g font-size="2.8">
<text x="324.4" y="274.6">Date : 11/10/2021</text>
<text x="222.2" y="285.1">Commentaire :</text>
</g>
<g font-size="1.9">
<text x="352.2" y="284.1">Reproduction interdite sans autorisation</text>
<text x="360.7" y="285.9">(Loi du 17 Mars 1957)</text>
</g>
</svg>
